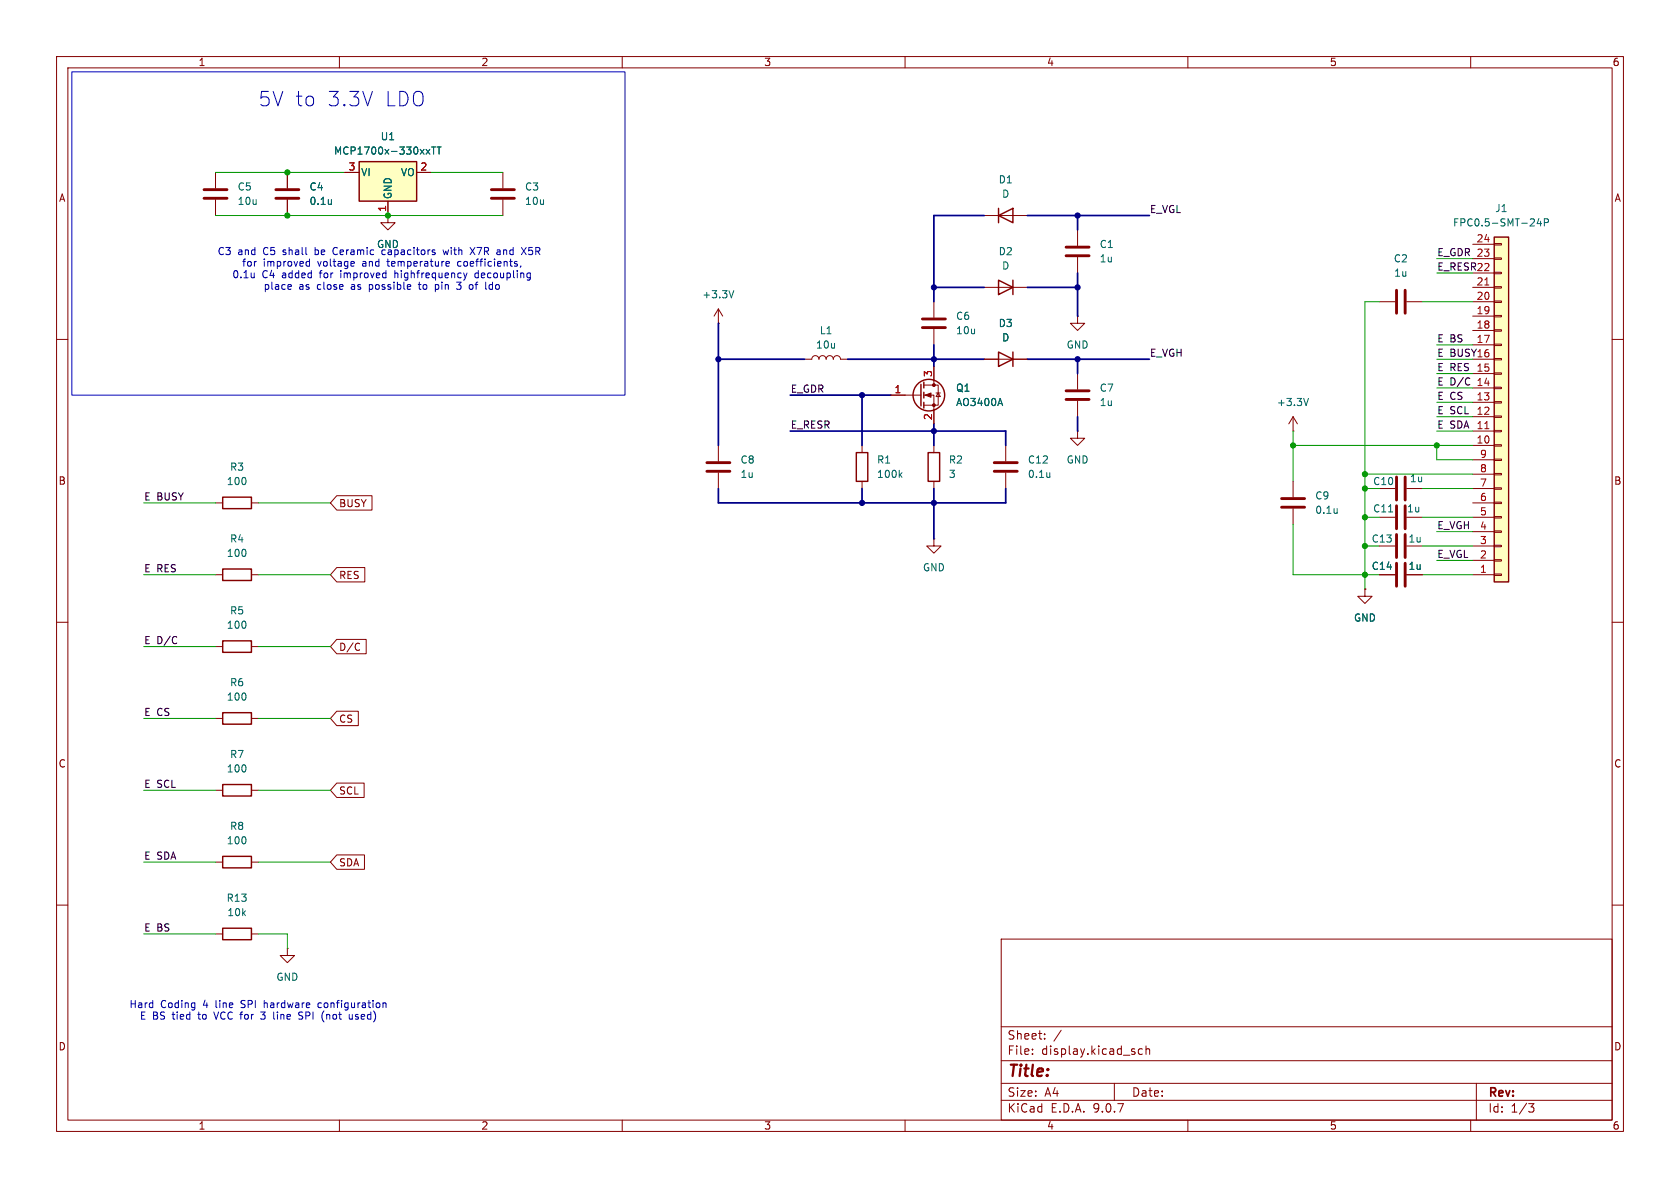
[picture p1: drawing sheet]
<svg xmlns="http://www.w3.org/2000/svg" width="297mm" height="210mm" viewBox="0 0 297 210" stroke-linecap="round" stroke-linejoin="round" font-family="sans-serif">
<g fill="none" stroke="#840000" stroke-width=".18">
<path d="M10 10h277v190h-277zM12 12h273v186h-273zM60 10v2M110 10v2M160 10v2M210 10v2M260 10v2M10 60h2M157.5 69.9h5.3M163.3 68.1h2.6v3.5h-2.6M163.3 69.9h1.8v5M165.1 64.8v3.3"/>
<path d="M165.5 69.5h.7M165.9 69.5l.3 .6h-.7zM285 60h2M10 110h2M285 110h2M38.1 127h1.3M44.4 127h1.3M10 160h2M177 166h108v32h-108zM285 160h2M60 198v2M110 198v2"/>
<path d="M160 198v2M177 194.5h108M177 191.5h108M177 187.5h108M177 181.5h108M182.5 186.3v.1M182.5 185.5v.1M184.7 183.6v.1M184.7 182.8v.1M187.6 182.1l-1.3 2M197 191.5v3M202 185.5l-.5-.1-.3 .3v.4l.2 .2h.6"/>
<path d="M202.6 185.5l.2-.1 .4 .1v.9M202.6 184.9v1.5M210 198v2M260 198v2M261 191.5v6.5M270.2 195.1h1l-.5 .6 .4 .1 .1 .5-.3 .3h-.4"/>
</g>
<g fill="none" stroke="#840000" stroke-width=".25">
<path d="M162.8 67.9v3.9M163.3 67.6v1M163.3 69.3v1.1M163.3 71.1v1M39.4 126h5v2h-5z"/>
<circle cx="164.2" cy="69.8" r="2.79"/>
</g>
<g fill="#840000" stroke="#840000" stroke-width=".18">
<path d="M163.6 69.9l1-.4v.7z"/>
<circle cx="165.1" cy="68.1" r=".25"/>
<circle cx="165.1" cy="71.6" r=".25"/>
</g>
<path d="M176.8 70.4l.4 1.3" fill="none" stroke="#006464" stroke-width=".18"/>
<path d="M264.2 41.9h2.5v61h-2.5z" fill="#ffffc2"/>
<path d="M264.2 41.9h2.5v61h-2.5zM151.4 80h2v5.1h-2z" fill="none" stroke="#840000" stroke-width=".25"/>
<g fill="none" stroke="#840000" stroke-width=".18">
<path d="M38.1 30.5v2.8M38.1 35.3v2.8M50.8 30.5v2.8M50.8 35.3v2.8M68.6 38.1v1.3h1.2l-1.2 1.2-1.3-1.2h1.3M68.6 38.1h.1M190.5 40.6v2.8M190.5 45.5v2.8M243.8 53.3h2.8M248.7 53.3h2.8M260.3 58.4h3.9M260.3 55.9h3.9"/>
<path d="M260.3 53.3h3.9M260.3 50.8h3.9M260.3 48.3h3.9M260.3 45.7h3.9M260.3 43.2h3.9M264.2 58.3h1.2v.2h-1.2zM264.2 55.8h1.2v.2h-1.2zM264.2 53.2h1.2v.3h-1.2zM264.2 50.7h1.2v.2h-1.2zM264.2 48.1h1.2v.3h-1.2zM264.2 45.6h1.2v.2h-1.2zM264.2 43.1h1.2v.2h-1.2z"/>
<path d="M152.4 78.7v1.3M228.6 76.2h.1M228.6 73.7l-.8 1.2M228.6 73.7l.8 1.2M228.6 73.7v2.5M260.3 78.7h3.9M260.3 76.2h3.9M260.3 73.7h3.9M260.3 71.1h3.9M260.3 68.6h3.9M260.3 66h3.9M260.3 63.5h3.9"/>
<path d="M260.3 61h3.9M264.2 78.6h1.2v.3h-1.2zM264.2 76.1h1.2v.2h-1.2zM264.2 73.5h1.2v.3h-1.2zM264.2 71h1.2v.2h-1.2zM264.2 68.5h1.2v.2h-1.2zM264.2 65.9h1.2v.3h-1.2zM264.2 63.4h1.2v.2h-1.2zM264.2 60.8h1.2v.3h-1.2zM152.4 85.1v1.3M165.1 95.3v1.2h1.3l-1.3 1.3-1.3-1.3h1.3M165.1 95.3h.1"/>
<path d="M243.8 96.5h2.8M243.8 91.4h2.8M248.7 96.5h2.8M248.7 91.4h2.8M260.3 99.1h3.9M260.3 96.5h3.9M260.3 94h3.9M260.3 91.4h3.9M260.3 88.9h3.9M260.3 86.4h3.9M260.3 83.8h3.9M260.3 81.3h3.9"/>
<path d="M264.2 98.9h1.2v.3h-1.2zM264.2 96.4h1.2v.2h-1.2zM264.2 93.9h1.2v.2h-1.2zM264.2 91.3h1.2v.3h-1.2zM264.2 88.8h1.2v.2h-1.2zM264.2 86.2h1.2v.3h-1.2zM264.2 83.7h1.2v.2h-1.2zM264.2 81.2h1.2v.2h-1.2zM243.8 101.6h2.8M248.7 101.6h2.8M260.3 101.6h3.9M264.2 101.5h1.2v.2h-1.2z"/>
</g>
<path d="M262.5 50.4h.7M262.5 75.8h.7" fill="none" stroke="#a90000" stroke-width=".18"/>
<path d="M58.6 35.3v.8M58.6 36l-.1 .1M272.1 38.6l-.4 .9h.8M272.4 39.1v.8M273 39.3h.6l.1-.2v-.3l-.7-.1v1.2M231.3 70.4l-.4 1.3M159.1 83.9l.4 .5M159.5 83.6l-.5 .4M245.5 90.5h.7" fill="none" stroke="#006464" stroke-width=".18"/>
<g fill="none" stroke="#840000" stroke-width=".51">
<path d="M36.1 33.5h4M36.1 35.1h4M48.8 33.5h4M48.8 35.1h4M188.5 43.7h4M188.5 45.2h4M246.9 51.3v4.1M248.4 51.3v4.1M246.9 89.4v4.1M246.9 94.5v4.1M246.9 99.6v4M248.4 89.4v4.1"/>
<path d="M248.4 94.5v4.1M248.4 99.6v4"/>
</g>
<path d="M63.5 28.6h10.2v7h-10.2z" fill="#ffffc2"/>
<g fill="none" stroke="#840000" stroke-width=".25">
<path d="M63.5 28.6h10.2v7h-10.2zM176.5 38.1l2.6-1.3v2.6zM176.5 36.8v2.6M176.5 49.5l2.6 1.3-2.6 1.3zM179.1 49.5v2.6M176.5 62.2l2.6 1.3-2.6 1.3zM179.1 62.2v2.6M39.4 87.9h5v2h-5zM164.1 80h2v5.1h-2zM39.4 100.6h5v2h-5zM39.4 113.3h5v2h-5zM39.4 138.7h5v2h-5z"/>
<path d="M39.4 151.4h5v2h-5zM39.4 164.1h5v2h-5z"/>
</g>
<g fill="none" stroke="#840000" stroke-width=".18">
<path d="M50.8 30.5v2.8M50.8 35.3v2.8M61 30.5h2.5M68.6 38.1h.1M68.6 35.6v2.5M73.7 30.5h2.5M88.9 30.5v2.8M88.9 35.3v2.8M174 38.1h7.6M127 57.2h.1M127 54.6l-.8 1.3M127 54.6l.8 1.3"/>
<path d="M127 54.6v2.6M165.1 53.3v2.8M165.1 58.2v2.8M174 50.8h7.6M190.5 55.9v1.3h1.3l-1.3 1.2-1.3-1.2h1.3M190.5 55.9h.1M127 78.7v2.8M142.2 63.5h1.3a.64 .64 0 0 1 .6-.6 .64 .64 0 0 1 .7 .6 .64 .64 0 0 1 .6-.6 .64 .64 0 0 1 .6 .6 .64 .64 0 0 1 .7-.6 .64 .64 0 0 1 .6 .6 .64 .64 0 0 1 .7-.6 .64 .64 0 0 1 .6 .6h1.3M157.5 69.9h2.5M165.1 64.8v2.5M165.1 72.4v2.5M165.1 78.7v1.3"/>
<path d="M174 63.5h7.6M177.8 78.7v2.8M190.5 76.2v1.3h1.3l-1.3 1.2-1.3-1.2h1.3M190.5 76.2h.1M190.5 66v2.8M190.5 70.9v2.8M38.1 88.9h1.3M44.4 88.9h1.3M59.5 87.6h6.3v2.6h-6.3l-1.1-1.3zM127 83.6v2.8M165.1 85.1v1.3M177.8 83.6v2.8"/>
<path d="M228.6 85.1v2.8M228.6 89.9v2.8M243.8 86.4h2.8M248.7 86.4h2.8M38.1 101.6h1.3M38.1 114.3h1.3M44.4 101.6h1.3M44.4 114.3h1.3M59.5 100.3h5v2.6h-5l-1.1-1.3zM59.5 113h5.2v2.6h-5.2l-1.1-1.3zM63.3 113.7l.3 .1M63.6 114.8l-.3 .2"/>
<path d="M241.3 104.1v1.3h1.3l-1.3 1.3-1.3-1.3h1.3M241.3 104.1h.1M243.8 101.6h2.8M248.7 101.6h2.8M38.1 139.7h1.3M44.4 139.7h1.3M59.5 138.4h4.9v2.6h-4.9l-1.1-1.3zM59.5 125.7h3.8v2.6h-3.8l-1.1-1.3zM38.1 152.4h1.3M44.4 152.4h1.3M59.5 151.1h4.9v2.6h-4.9l-1.1-1.3zM38.1 165.1h1.3"/>
<path d="M44.4 165.1h1.3M50.8 167.6v1.3h1.3l-1.3 1.3-1.3-1.3h1.3M50.8 167.6h.1"/>
</g>
<g fill="none" stroke="#006464" stroke-width=".18">
<path d="M58.6 35.3v.8M58.6 36l-.1 .1M75.3 26.4l.7 .8M76 26.4l-.7 .8M76.3 26h.7M76.7 26v1.2M77.3 26h.7M77.6 26v1.2M129.7 51.4l-.4 1.2M176.8 70.4l.4 1.3M185.6 83.6v.8M185.6 84.3h-.1"/>
<path d="M236.4 89.9v.8M236.4 90.6l-.1 .1"/>
</g>
<g fill="none" stroke="#840000" stroke-width=".51">
<path d="M86.9 33.5h4M86.9 35.1h4M163.1 56.4h4M163.1 57.9h4M188.5 69.1h4M188.5 70.6h4M125 81.8h4M125 83.3h4M175.8 81.8h4M175.8 83.3h4M226.6 88.1h4M226.6 89.7h4"/>
<path d="M246.9 84.3v4.1M248.4 84.3v4.1"/>
</g>
<g fill="none" stroke="#000084" stroke-width=".3">
<path d="M174 38.1h-8.9v15.2M181.6 38.1h21.6M190.5 38.1v2.5M127 57.2v21.5M165.1 50.8h8.9M181.6 50.8h8.9M190.5 48.3v7.6M127 63.5h15.2M139.7 76.2h38.1v2.5M139.7 69.9h17.8M149.9 63.5h24.1M152.4 69.9v8.8"/>
<path d="M165.1 61v3.8M165.1 74.9v3.8M181.6 63.5h21.6M190.5 63.5v2.5M190.5 73.7v2.5M127 86.4v2.5h50.8v-2.5M152.4 86.4v2.5M165.1 86.4v8.9"/>
</g>
<g fill="none" stroke="#009600" stroke-width=".18">
<path d="M38.1 38.1h50.8M38.1 30.5h22.9M76.2 30.5h12.7M243.8 53.3h-2.5v50.8M251.5 53.3h8.8M254 48.3h6.3M254 45.7h6.3M228.6 76.2v8.9M228.6 78.7h31.7M254 66h6.3M254 71.1h6.3M254 68.6h6.3"/>
<path d="M254 61h6.3M254 73.7h6.3M254 76.2h6.3M254 63.5h6.3M254 78.7v2.6h6.3M25.4 88.9h12.7M45.7 88.9h12.7M228.6 92.7v8.9h15.2M241.3 91.4h2.5M241.3 96.5h2.5M241.3 86.4h2.5M241.3 83.8h19"/>
<path d="M251.5 91.4h8.8M251.5 96.5h8.8M251.5 86.4h8.8M254 94h6.3M254 99.1h6.3M25.4 101.6h12.7M25.4 114.3h12.7M45.7 101.6h12.7M45.7 114.3h12.7M251.5 101.6h8.8M25.4 139.7h12.7M25.4 127h12.7"/>
<path d="M45.7 139.7h12.7M45.7 127h12.7M25.4 152.4h12.7M45.7 152.4h12.7M25.4 165.1h12.7M45.7 165.1h5.1v2.5"/>
</g>
<g fill="none" stroke="#0000c2" stroke-width=".18">
<path d="M12.7 12.7h97.8v57.2h-97.8zM44.9 48.3v.8M44.9 49h.1M51.1 50.3l.3 .1 .1 .2-.6 .1M51.4 51.1h-.3M54.2 47h.5M54.2 46.3h.5M54.7 45.8v1.3M59.1 43.8l-.2 .5 .2 .7M62.5 46.2l.1 .3-.6 .1M62.6 47l-.1 .1M67.5 44.4l.1 .5 .4 .1"/>
<path d="M69.8 47.8v1.3M69.9 48.3l-.1 .1M74.1 49.9l.1 1.2M77 51.1h.3M77 50.3v1.3M78.3 44.2l.3 .8 .2-.6 .3 .6M79 46.2l.4 .1v.2l-.6 .1M79.4 47l-.4 .1M80.7 51l.2 .1h.5M81.1 46.2l-.2 .3v.3l.2 .3M81.3 50.4h.1M82 48.3l.3 .8"/>
<path d="M82.3 49.1l-.2 .4M82.6 48.3l-.3 .8M83.1 43.7l.9 1.3M83.4 50.3l.2 .2v.4l-.2 .2M84 43.7l-.9 1.3M84.4 48.3h-.3l-.1 .2v.5l.4 .1M86.6 50.4l-.1 .5 .1 .2h.3M91.3 46.6l.2 .2-.2 .3M91.3 46.2l.1 .1M92.1 47l-.1 .2M92.2 43.7l.8 1.3M93 43.7l-.8 1.3"/>
<path d="M37.8 178.9l.4 1.3M46.1 178.9h.8l-.5 .5h.2M46.7 176.9v1.2M46.9 177.3l-.2 .1M52.9 179v.4l.5 .2 .1 .3-.2 .3-.5-.1M56.7 177.3h-.4l-.1 .2 .1 .5 .4 .1M57.8 179.3v.9M57.8 179.4h.1M62.3 179.3v.9M62.9 179.4v.3M67.7 177.4l.2-.1h.3v.8M46.1 180l.5 .2"/>
<path d="M48.4 180.1l.2 .1M62.3 180l-.4 .2M62.8 180.1l.2 .1"/>
</g>
<g fill="#000084" stroke="#000084" stroke-width=".18">
<circle cx="152.4" cy="88.9" r=".46"/>
<circle cx="165.1" cy="76.2" r=".46"/>
<circle cx="127" cy="63.5" r=".46"/>
<circle cx="152.4" cy="69.9" r=".46"/>
<circle cx="165.1" cy="88.9" r=".46"/>
<circle cx="190.5" cy="63.5" r=".46"/>
<circle cx="190.5" cy="50.8" r=".46"/>
<circle cx="165.1" cy="63.5" r=".46"/>
<circle cx="165.1" cy="50.8" r=".46"/>
<circle cx="190.5" cy="38.1" r=".46"/>
</g>
<g fill="#009600" stroke="#009600" stroke-width=".18">
<circle cx="50.8" cy="38.1" r=".46"/>
<circle cx="50.8" cy="30.5" r=".46"/>
<circle cx="241.3" cy="101.6" r=".46"/>
<circle cx="241.3" cy="96.5" r=".46"/>
<circle cx="241.3" cy="86.4" r=".46"/>
<circle cx="241.3" cy="91.4" r=".46"/>
<circle cx="68.6" cy="38.1" r=".46"/>
<circle cx="228.6" cy="78.7" r=".46"/>
<circle cx="241.3" cy="83.8" r=".46"/>
<circle cx="254" cy="78.7" r=".46"/>
</g>
<g font-size="3.5" fill="#0000c2">
<text x="45.7" y="19">5V to</text>
<text x="57.8" y="19">3.3V</text>
<text x="67.9" y="19">LDO</text>
</g>
<text font-size="2.8" fill="#840000" x="178" y="190.9">Title:</text>
<g font-size="2.1" fill="#840000">
<text x="178" y="184">Sheet:</text>
<text x="178" y="186.7">File:</text>
<text x="184.1" y="186.7">display.kicad_sch</text>
<text x="178" y="196.9">KiCad</text>
<text x="178" y="194.1">Size:</text>
<text x="184.7" y="194.1">A4</text>
<text x="185.7" y="196.9">E.D.A.</text>
<text x="193.3" y="196.9">9.0.7</text>
<text x="200" y="194.1">Date:</text>
<text x="263" y="194.3">Rev:</text>
<text x="263" y="196.9">Id:</text>
<text x="267.1" y="196.9">1/3</text>
</g>
<g font-size="1.8" fill="#840000">
<text x="35" y="11.9">1</text>
<text x="85" y="11.9">2</text>
<text x="135" y="11.9">3</text>
<text x="185" y="11.9">4</text>
<text x="235" y="11.9">5</text>
<text x="285" y="11.9">6</text>
<text x="10.3" y="35.9">A</text>
<text x="285.3" y="35.9">A</text>
<text x="10.3" y="85.9">B</text>
<text x="59.8" y="89.9">BUSY</text>
<text x="285.3" y="85.9">B</text>
<text x="59.8" y="102.6">RES</text>
<text x="59.8" y="115.3">D/C</text>
<text x="59.8" y="128">CS</text>
<text x="10.3" y="135.9">C</text>
<text x="285.3" y="135.9">C</text>
<text x="59.8" y="140.7">SCL</text>
<text x="59.8" y="153.4">SDA</text>
<text x="10.3" y="185.9">D</text>
<text x="285.3" y="185.9">D</text>
<text x="35" y="199.9">1</text>
<text x="85" y="199.9">2</text>
<text x="135" y="199.9">3</text>
<text x="185" y="199.9">4</text>
<text x="235" y="199.9">5</text>
<text x="285" y="199.9">6</text>
</g>
<g font-size="1.8" fill="#006464">
<text x="59" y="27.5">MCP1700x-330xxTT</text>
<text x="67.2" y="25">U1</text>
<text x="41.9" y="33.9">C5</text>
<text x="54.6" y="33.9">C4</text>
<text x="63.8" y="31.3">VI</text>
<text x="69.4" y="35.3" transform="rotate(-90 69.4 35.3)">GND</text>
<text x="70.8" y="31.3">VO</text>
<text x="92.7" y="33.9">C3</text>
<text x="176.5" y="32.6">D1</text>
<text x="177.1" y="35.2">D</text>
<text x="41.9" y="36.4">10u</text>
<text x="54.6" y="36.4">0.1u</text>
<text x="92.7" y="36.4">10u</text>
<text x="256.8" y="40.2">FPC0.5-SMT-24P</text>
<text x="264.2" y="37.7">J1</text>
<text x="66.5" y="44">GND</text>
<text x="176.5" y="45.3">D2</text>
<text x="177.1" y="47.9">D</text>
<text x="194.3" y="44">C1</text>
<text x="194.3" y="46.6">1u</text>
<text x="246.3" y="46.6">C2</text>
<text x="124.1" y="52.9">+3.3V</text>
<text x="246.4" y="49.1">1u</text>
<text x="144.8" y="59.3">L1</text>
<text x="168.9" y="56.7">C6</text>
<text x="168.9" y="59.3">10u</text>
<text x="176.5" y="58">D3</text>
<text x="144.2" y="61.8">10u</text>
<text x="177.1" y="60.6">D</text>
<text x="188.5" y="61.8">GND</text>
<text x="168.9" y="72">AO3400A</text>
<text x="168.9" y="69.4">Q1</text>
<text x="194.3" y="69.4">C7</text>
<text x="194.3" y="72">1u</text>
<text x="225.7" y="72">+3.3V</text>
<text x="40.6" y="83.4">R3</text>
<text x="130.8" y="82.1">C8</text>
<text x="154.9" y="82.1">R1</text>
<text x="167.6" y="82.1">R2</text>
<text x="181.6" y="82.1">C12</text>
<text x="188.5" y="82.1">GND</text>
<text x="40" y="86">100</text>
<text x="130.8" y="84.7">1u</text>
<text x="154.9" y="84.7">100k</text>
<text x="167.6" y="84.7">3</text>
<text x="181.6" y="84.7">0.1u</text>
<text x="232.4" y="88.5">C9</text>
<text x="242.7" y="86">C10</text>
<text x="249.2" y="85.4">1u</text>
<text x="232.4" y="91">0.1u</text>
<text x="242.7" y="90.8">C11</text>
<text x="248.7" y="90.8">1u</text>
<text x="40" y="98.7">100</text>
<text x="40.6" y="96.1">R4</text>
<text x="163.1" y="101.2">GND</text>
<text x="242.4" y="100.9">C14</text>
<text x="242.4" y="96.1">C13</text>
<text x="248.9" y="100.9">1u</text>
<text x="248.9" y="96.1">1u</text>
<text x="40" y="111.4">100</text>
<text x="40.6" y="108.8">R5</text>
<text x="239.3" y="110.1">GND</text>
<text x="40" y="124.1">100</text>
<text x="40.6" y="121.5">R6</text>
<text x="40" y="136.8">100</text>
<text x="40.6" y="134.2">R7</text>
<text x="40" y="149.5">100</text>
<text x="40.6" y="146.9">R8</text>
<text x="40" y="159.6">R13</text>
<text x="40.1" y="162.2">10k</text>
<text x="48.8" y="173.6">GND</text>
</g>
<g font-size="1.8" fill="#a90000">
<text x="61.5" y="30.2">3</text>
<text x="74.2" y="30.2">2</text>
<text x="68.3" y="37.5" transform="rotate(-90 68.3 37.5)">1</text>
<text x="260.9" y="42.9">24</text>
<text x="260.9" y="53.1">20</text>
<text x="260.9" y="50.5">21</text>
<text x="260.9" y="58.2">18</text>
<text x="260.9" y="55.6">19</text>
<text x="260.9" y="60.7">17</text>
<text x="158" y="69.6">1</text>
<text x="164.8" y="66.7" transform="rotate(-90 164.8 66.7)">3</text>
<text x="260.9" y="70.9">13</text>
<text x="260.9" y="68.3">14</text>
<text x="164.8" y="74.4" transform="rotate(-90 164.8 74.4)">2</text>
<text x="260.9" y="78.5">10</text>
<text x="261.5" y="83.6">8</text>
<text x="261.5" y="81">9</text>
<text x="261.5" y="88.6">6</text>
<text x="261.5" y="86.1">7</text>
<text x="261.5" y="93.7">4</text>
<text x="261.5" y="91.2">5</text>
<text x="261.5" y="101.3">1</text>
<text x="261.5" y="98.8">2</text>
<text x="261.5" y="96.3">3</text>
</g>
<g font-size="1.8" fill="#0f0f0f">
<text x="203.2" y="37.8">E_VGL</text>
<text x="254" y="47.9">E_RESR22</text>
<text x="254" y="45.4">E_GDR 23</text>
<text x="203.2" y="63.2">E_VGH</text>
<text x="254" y="60.6">E BS</text>
<text x="254" y="63.2">E BUSY16</text>
<text x="254" y="65.7">E RES 15</text>
<text x="139.7" y="69.5">E_GDR</text>
<text x="254" y="70.8">E CS</text>
<text x="254" y="68.2">E D/C</text>
<text x="139.7" y="75.9">E_RESR</text>
<text x="254" y="75.9">E SDA 11</text>
<text x="254" y="73.3">E SCL 12</text>
<text x="25.4" y="88.6">E BUSY</text>
<text x="254" y="93.6">E_VGH</text>
<text x="25.4" y="101.3">E RES</text>
<text x="254" y="98.7">E_VGL</text>
<text x="25.4" y="114">E D/C</text>
<text x="25.4" y="126.7">E CS</text>
<text x="25.4" y="139.4">E SCL</text>
<text x="25.4" y="152.1">E SDA</text>
<text x="25.4" y="164.8">E BS</text>
</g>
<g font-size="1.8" fill="#0000c2">
<text x="38.4" y="45.3">C3</text>
<text x="42" y="45.3">and</text>
<text x="42.7" y="47.3">for</text>
<text x="46.5" y="47.3">improved</text>
<text x="46.6" y="45.3">C5</text>
<text x="50.3" y="45.3">shall</text>
<text x="56.1" y="45.3">be</text>
<text x="56.3" y="47.3">voltage</text>
<text x="59.5" y="45.3">Ceramic</text>
<text x="64.4" y="47.3">and</text>
<text x="68.4" y="45.3">capacitors</text>
<text x="69" y="47.3">temperature</text>
<text x="79.5" y="45.3">with</text>
<text x="81.6" y="47.3">coefficients,</text>
<text x="84.4" y="45.3">X7R</text>
<text x="89.3" y="45.3">and</text>
<text x="93.9" y="45.3">X5R</text>
<text x="41" y="49.4">0.1u</text>
<text x="46.3" y="49.4">C4</text>
<text x="46.5" y="51.4">place</text>
<text x="50" y="49.4">added</text>
<text x="52.8" y="51.4">as</text>
<text x="56.2" y="51.4">close</text>
<text x="56.8" y="49.4">for</text>
<text x="60.7" y="49.4">improved</text>
<text x="62.4" y="51.4">as</text>
<text x="65.7" y="51.4">possible</text>
<text x="70.4" y="49.4">highfrequency</text>
<text x="74.7" y="51.4">to</text>
<text x="77.8" y="51.4">pin</text>
<text x="81.9" y="51.4">3</text>
<text x="84.2" y="51.4">of</text>
<text x="84.8" y="49.4">decoupling</text>
<text x="87.3" y="51.4">ldo</text>
<text x="22.8" y="178.4">Hard</text>
<text x="28.4" y="178.4">Coding</text>
<text x="36" y="178.4">4</text>
<text x="38.4" y="178.4">line</text>
<text x="43.1" y="178.4">SPI</text>
<text x="47.3" y="178.4">hardware</text>
<text x="57.1" y="178.4">configuration</text>
<text x="24.6" y="180.5">E BS</text>
<text x="30.6" y="180.5">tied</text>
<text x="35.3" y="180.5">to</text>
<text x="38.4" y="180.5">VCC for</text>
<text x="47" y="180.5">3</text>
<text x="49.4" y="180.5">line</text>
<text x="54.1" y="180.5">SPI</text>
<text x="58.3" y="180.5">(not</text>
<text x="63.4" y="180.5">used)</text>
</g>
</svg>
